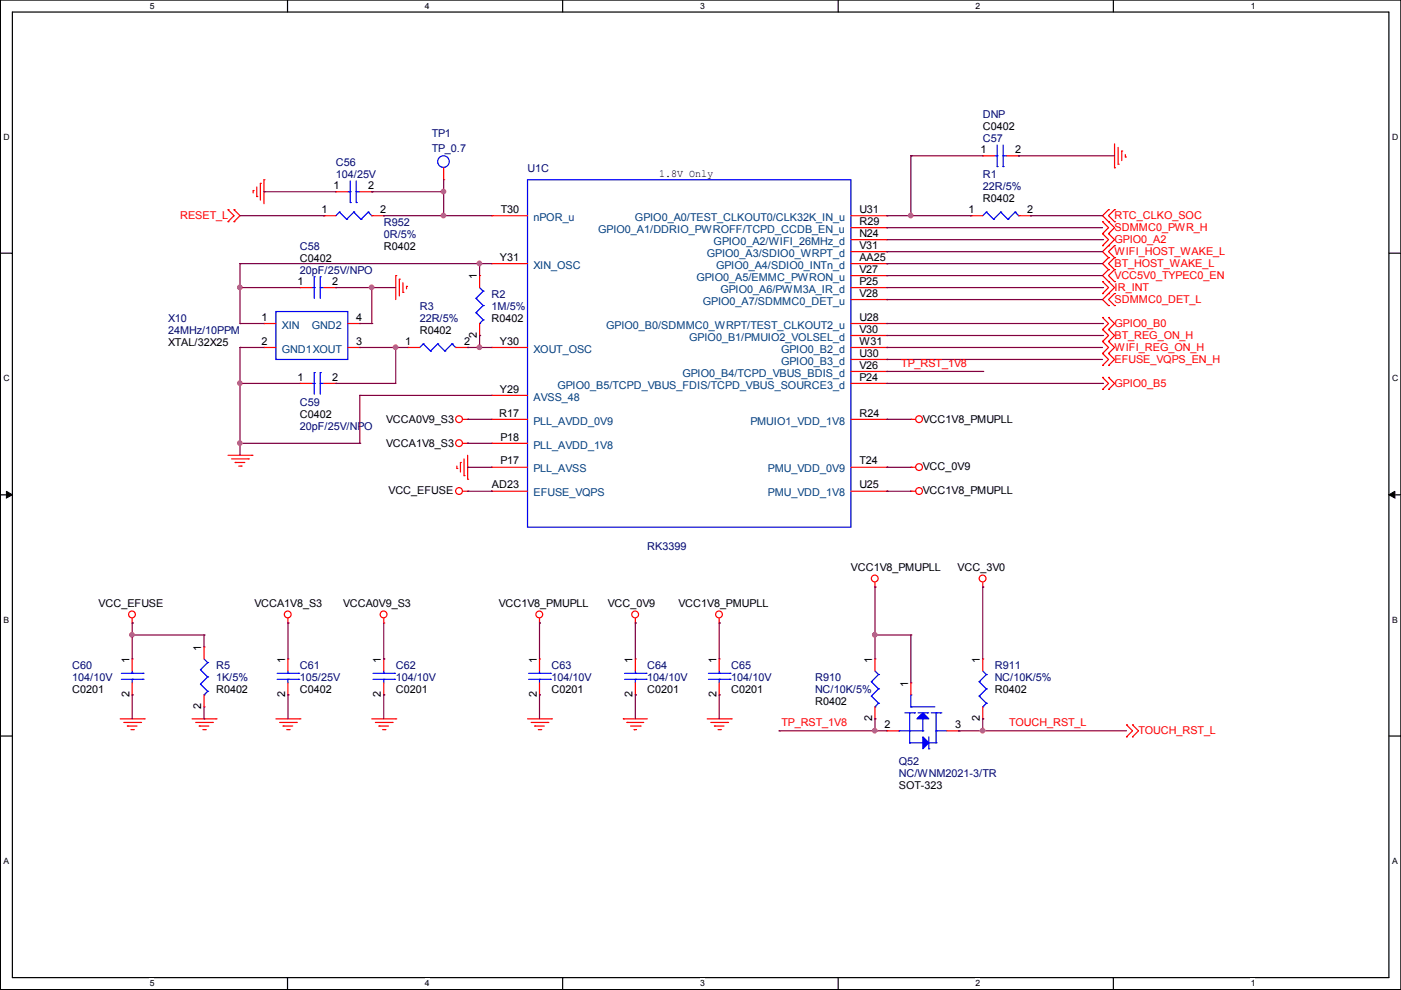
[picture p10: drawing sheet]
<svg xmlns="http://www.w3.org/2000/svg" width="297mm" height="210mm" viewBox="0 0 297 210" stroke-linecap="round" stroke-linejoin="round" font-family="sans-serif">
<path d="M.1 0h296.9v209.8h-296.9zM2.6 2.6h291.9v204.7h-291.9z" fill="none" stroke="#000" stroke-width=".25"/>
<g fill="#fff">
<path d="M31.7 .3h1v1.9h-1z"/>
<path d="M31.7 207.5h1v2h-1z"/>
</g>
<path d="M61 0v2.6M61 207.3v2.5" fill="none" stroke="#000" stroke-width=".25"/>
<g fill="#fff">
<path d="M90.1 .3h.9v1.9h-.9z"/>
<path d="M90.1 207.5h.9v2h-.9z"/>
</g>
<path d="M119.3 0v2.6M119.3 207.3v2.5" fill="none" stroke="#000" stroke-width=".25"/>
<g fill="#fff">
<path d="M148.4 .3h1v1.9h-1z"/>
<path d="M148.4 207.5h1v2h-1z"/>
</g>
<path d="M177.7 0v2.6M177.7 207.3v2.5" fill="none" stroke="#000" stroke-width=".25"/>
<g fill="#fff">
<path d="M206.8 .3h1v1.9h-1z"/>
<path d="M206.8 207.5h1v2h-1z"/>
</g>
<path d="M236.1 0v2.6M236.1 207.3v2.5" fill="none" stroke="#000" stroke-width=".25"/>
<g fill="#fff">
<path d="M265.2 .3h.9v1.9h-.9z"/>
<path d="M265.2 207.5h.9v2h-.9z"/>
<path d="M.8 28.1h1.1v2h-1.1z"/>
<path d="M295.1 28.1h1.2v2h-1.2z"/>
<path d="M.8 79.3h1.1v1.9h-1.1z"/>
<path d="M295.1 79.3h1.2v1.9h-1.2z"/>
</g>
<path d="M.1 53.7h2.5M294.5 53.7h2.5" fill="none" stroke="#000" stroke-width=".25"/>
<g fill="#fff">
<path d="M.8 130.5h1.1v1.9h-1.1z"/>
<path d="M295.1 130.5h1.1v1.9h-1.1z"/>
</g>
<path d="M.1 104.9h2.5M294.5 104.9h2.5" fill="none" stroke="#000" stroke-width=".25"/>
<path d="M1.4 104.2l1.2 .7-1.2 .7zM294.5 104.9l1.2-.7v1.4z" fill="#000" stroke="#000" stroke-width=".21"/>
<g fill="#fff">
<path d="M.8 181.6h1v2h-1z"/>
<path d="M295.1 181.6h1.1v2h-1.1z"/>
</g>
<path d="M.1 156.1h2.5M294.5 156.1h2.5" fill="none" stroke="#000" stroke-width=".25"/>
<g fill="none" stroke="#f00" stroke-width=".25">
<path d="M54.4 39.6v2.1M55.2 38.9h.1M55.2 38.9v3.5M56 38.1h.1M56 38.1v5.1M94.1 38.1h.1M94.1 35.6v2.5M208.4 33h.1M208.4 33h2.5M213.4 33h2.6M216 33h.1M236.3 35.6h.1"/>
<path d="M236.3 30.5v5.1M237.1 34.8h.1M237.1 31.3v3.5M237.8 32h.1M237.8 32v2.1M238.6 33.3h.1M238.6 32.8v.5M48.3 44.5h.1M48.3 47h.1M48.3 44.5l1.3 1.2-1.3 1.3M49.6 47h.1M49.6 44.5h.1"/>
<path d="M49.6 44.5l1.3 1.2-1.3 1.3M53.7 40.4h.1M53.7 40.4v.5M54.4 41.7h.1M68.7 45.7h.1M68.7 45.7h2.5M71.2 40.7h.1M71.2 40.7h2.5M76.3 40.7h2.5M78.8 40.7h.1M78.8 45.7h2.6M81.4 45.7h.1"/>
<path d="M83.9 58.4h.1M83.9 58.4v5.1M84.7 59.2h.1M84.7 59.2v3.6M85.4 60v2M101.7 58.4h.1M101.7 58.4v2.6M104.2 55.9h.1M104.2 45.7h.1M104.2 45.7h7.6M104.2 55.9h7.6M180.4 45.7h7.6"/>
<path d="M180.4 55.9h7.6M180.4 48.3h7.6M180.4 50.8h7.6M180.4 53.4h7.6M180.4 58.4h7.6M188 45.7h.1M188 48.3h.1M188 50.8h.1M188 55.9h.1M188 53.4h.1M188 58.4h.1M205.8 45.7h.1"/>
<path d="M205.8 45.7h2.6M216 45.7h2.5M218.5 45.7h.1M233.8 49.5h.1M233.8 47h.1M233.8 52.1h.1M233.8 59.7h.1M233.8 47l1.2 1.3-1.2 1.2M233.8 49.5l1.2 1.3-1.2 1.3M233.8 59.7l1.2 1.3-1.2 1.2M235 47h.1M235 44.5h.1"/>
<path d="M235 49.5h.1M235 52.1h.1M235 54.6h.1M235 57.2h.1M235 59.7h.1M235 59.7l1.3 1.3-2.5 2.5 1.2 1.3M235 44.5l-1.2 1.2 2.5 2.6-1.3 1.2M235 49.5l1.3 1.3-2.5 2.6 1.2 1.2M235 54.6l-1.2 1.3 1.2 1.3M235 57.2l-1.2 1.2 1.2 1.3M236.3 44.5h.1M236.3 47h.1"/>
<path d="M236.3 54.6h.1M236.3 52.1h.1M236.3 57.2h.1M236.3 59.7h.1M236.3 44.5l-1.3 1.2 1.3 1.3M236.3 52.1l-1.3 1.3 1.3 1.2M236.3 54.6l-1.3 1.3 1.3 1.3M236.3 57.2l-1.3 1.2 1.3 1.3M56 68.6h.1M56 73.7h.1M56 68.6h2.5M56 73.7h2.5"/>
<path d="M63.6 61h.1M63.6 61h2.5M68.7 61h2.5M71.2 61h.1M73.7 68.6h2.6M73.7 73.7h2.6M76.3 73.7h.1M76.3 68.6h.1M85.4 62h.1M86.2 60.7h.1M86.2 60.7v.5M86.4 73.7h.1"/>
<path d="M86.4 73.7h2.6M96.6 73.7h2.5M99.1 73.7h.1M101.7 71.1h.1M101.7 68.6v2.5M104.2 73.7h.1M104.2 73.7h7.6M180.4 68.6h7.6M180.4 73.7h7.6M180.4 61h7.6M180.4 78.8h7.6M180.4 76.2h7.6"/>
<path d="M180.4 71.1h7.6M180.4 63.5h7.6M188 78.8h.1M188 76.2h.1M188 73.7h.1M188 71.1h.1M188 68.6h.1M188 63.5h.1M188 61h.1M233.8 77.5h.1M233.8 74.9h.1M233.8 72.4h.1"/>
<path d="M233.8 69.9h.1M233.8 67.3h.1M233.8 62.2h.1M233.8 74.9l1.2 1.3-1.2 1.3M233.8 69.9l1.2 1.2-1.2 1.3M233.8 72.4l1.2 1.3-1.2 1.2M233.8 67.3l1.2 1.3-1.2 1.3M235 64.8h.1M235 62.2h.1M235 77.5h.1M235 74.9h.1M235 72.4h.1"/>
<path d="M235 69.9h.1M235 67.3h.1M235 74.9l1.3 1.3-1.3 1.3M235 69.9l1.3 1.2-1.3 1.3M235 72.4l1.3 1.3-1.3 1.2M235 67.3l1.3 1.3-1.3 1.3M236.3 62.2h.1M236.3 64.8h.1M236.3 62.2l-1.3 1.3 1.3 1.3M48.3 96.5h5.1M49.1 97.3h3.6M49.9 98.1h.1"/>
<path d="M49.9 98.1h2M50.6 98.8h.5M51.1 98.8h.1M52.7 97.3h.1M53.4 96.5h.1M63.6 81.3h.1M63.6 81.3h2.5M68.7 81.3h2.5M71.2 81.3h.1M96.9 99.3h.1M96.9 98.8v.5M97.6 98.1h.1"/>
<path d="M97.6 98.1v2M98.1 94h1M98.1 88.9h1M98.4 97.3v3.6M99.1 94h.1M99.1 88.9h.1M99.1 96.5v5.1M104.2 99.1h.1M104.2 88.9h.1M104.2 94h.1M104.2 83.8h.1M104.2 94h7.6"/>
<path d="M104.2 99.1h7.6M104.2 88.9h7.6M104.2 83.8h7.6M180.4 99.1h7.6M180.4 88.9h7.6M180.4 81.3h7.6M188 81.3h.1M188 88.9h.1M188 99.1h.1M193.1 99.1h.1M193.1 88.9h.1M193.1 99.1h1"/>
<path d="M193.1 88.9h1M233.8 82.6h.1M233.8 80h.1M233.8 80l1.2 1.3-1.2 1.3M235 82.6h.1M235 80h.1M235 80l1.3 1.3-1.3 1.3M98.1 104.2h1M98.4 100.9h.1M99.1 101.6h.1M99.1 104.2h.1M104.2 104.2h.1"/>
<path d="M104.2 104.2h7.6M180.4 104.2h7.6M188 104.2h.1M193.1 104.2h.1M193.1 104.2h1M28 132.1h.1M28 139.7h.1M28 131.1v1M28 139.7v2.6M43.3 137.2h.1M43.3 137.2v2.5M61 132.1h.1"/>
<path d="M61 139.7h.1M61 131.1v1M61 139.7v2.6M81.4 132.1h.1M81.4 139.7h.1M81.4 131.1v1M81.4 139.7v2.6M114.4 132.1h.1M114.4 139.7h.1M114.4 131.1v1M114.4 139.7v2.6M134.7 132.1h.1"/>
<path d="M134.7 139.7h.1M134.7 131.1v1M134.7 139.7v2.6M152.5 132.1h.1M152.5 139.7h.1M152.5 131.1v1M152.5 139.7v2.6M185.5 124.5h.1M185.5 139.7h.1M185.5 123.5v1M185.5 139.7v2.6M208.4 124.5h.1"/>
<path d="M208.4 139.7h.1M208.4 123.5v1M208.4 139.7v2.6M25.5 152.4h5.1M26.2 153.2h3.6M27 153.9h.1M27 153.9h2M27.8 154.7h.5M28 147.3h.1M28 144.8v2.5M28.3 154.7h.1M29.8 153.2h.1"/>
<path d="M30.6 152.4h.1M40.7 152.4h5.1M41.5 153.2h3.5M42.2 153.9h.1M42.2 153.9h2.1M43 154.7h.5M43.3 149.9h.1M43.3 147.3v2.6M43.5 154.7h.1M45 153.2h.1M45.8 152.4h.1M58.5 152.4h5.1"/>
<path d="M59.3 153.2h3.5M60 153.9h.1M60 153.9h2.1M60.8 154.7h.5M61 147.3h.1M61 144.8v2.5M61.3 154.7h.1M62.8 153.2h.1M63.6 152.4h.1M78.8 152.4h5.1M79.6 153.2h3.5M80.3 153.9h.1"/>
<path d="M80.3 153.9h2.1M81.1 154.7h.5M81.4 147.3h.1M81.4 144.8v2.5M81.6 154.7h.1M83.1 153.2h.1M83.9 152.4h.1M111.8 152.4h5.1M112.6 153.2h3.6M113.4 153.9h.1M113.4 153.9h2M114.1 154.7h.5"/>
<path d="M114.4 147.3h.1M114.4 144.8v2.5M114.6 154.7h.1M116.2 153.2h.1M116.9 152.4h.1M132.2 152.4h.1M132.2 152.4h5M132.9 153.2h.1M132.9 153.2h3.6M133.7 153.9h2M134.5 154.7h.1M134.5 154.7h.5"/>
<path d="M134.7 147.3h.1M134.7 144.8v2.5M135.7 153.9h.1M149.9 152.4h5.1M150.7 153.2h3.6M151.5 153.9h.1M151.5 153.9h2M152.2 154.7h.5M152.5 147.3h.1M152.5 144.8v2.5M152.7 154.7h.1M154.3 153.2h.1"/>
<path d="M155 152.4h.1M185.5 152.4h.1M185.5 149.9v2.5M188 155h.1M188 155h2.6M193.1 144.8h.1M193.1 144.8v2.5M200.7 155h2.6M203.3 155h.1M208.4 152.4h.1M208.4 149.9v2.5M238.8 156.2h.1"/>
<path d="M238.8 153.7h.1M238.8 153.7l1.3 1.3-1.3 1.2M240.1 156.2h.1M240.1 153.7h.1M240.1 153.7l1.3 1.3-1.3 1.2"/>
<circle cx="97.3" cy="88.9" r=".72"/>
<circle cx="97.3" cy="94" r=".72"/>
<circle cx="194.9" cy="99" r=".72"/>
<circle cx="194.9" cy="88.9" r=".72"/>
<circle cx="97.3" cy="104.1" r=".72"/>
<circle cx="194.9" cy="104.1" r=".72"/>
<circle cx="28" cy="130.3" r=".72"/>
<circle cx="61" cy="130.3" r=".72"/>
<circle cx="81.3" cy="130.3" r=".72"/>
<circle cx="114.3" cy="130.3" r=".72"/>
<circle cx="134.7" cy="130.3" r=".72"/>
<circle cx="152.4" cy="130.3" r=".72"/>
<circle cx="185.5" cy="122.7" r=".72"/>
<circle cx="208.3" cy="122.7" r=".72"/>
</g>
<g fill="none" stroke="#00f" stroke-width=".25">
<path d="M74.3 38.4v4.5M75.5 38.4v4.5M111.8 38.1h68.6v73.7h-68.6zM210.9 33h.5M211.4 33h.1M211.4 35.3h.1M211.4 30.7v4.6M212.7 35.3h.1M212.7 33h.1M212.7 33h.7M212.7 30.7v4.6M66.6 58.7h.1"/>
<path d="M66.6 58.7v4.6M67.9 58.7h.1M67.9 58.7v4.6M72 45h.1M72 45l-.8 .7M72 45l1.5 1.5M73.5 46.5h.1M73.7 40.7h.6M74.3 40.7h.1M74.3 42.9h.1M75 45h.1M75 45l-1.5 1.5"/>
<path d="M75 45l1.5 1.5M75.5 42.9h.1M75.5 40.7h.1M75.5 40.7h.8M76.5 46.5h.1M78.1 45h.1M78.1 45l-1.6 1.5M78.1 45l.7 .7M78.8 45.7h.1M209.1 45h.1M209.1 45l-.7 .7M209.1 45l1.6 1.5"/>
<path d="M210.7 46.5h.1M212.2 45h.1M212.2 45l-1.5 1.5M212.2 45l1.5 1.5M213.7 46.5h.1M215.2 45h.1M215.2 45l-1.5 1.5M215.2 45l.8 .7M216 45.7h.1M58.5 66.1h15.2v10.1h-15.2zM66.1 61h.5M66.6 61h.1"/>
<path d="M66.6 79h.1M66.6 79v4.6M67.9 61h.1M67.9 79h.1M67.9 61h.8M67.9 79v4.6M89.7 72.9h.1M89.7 72.9l-.7 .8M89.7 72.9l1.6 1.5M91.3 74.4h.1M92.8 72.9h.1M92.8 72.9l-1.5 1.5"/>
<path d="M92.8 72.9l1.5 1.5M94.3 74.4h.1M95.8 72.9h.1M95.8 72.9l-1.5 1.5M95.8 72.9l.8 .8M96.6 73.7h.1M100.9 63.3h.1M100.9 66.3h.1M100.9 63.3l1.5 1.5M100.9 66.3l1.5 1.5M101.7 68.6h.1M101.7 61l.7 .7"/>
<path d="M102.4 61.7h.1M102.4 64.8h.1M102.4 67.8h.1M102.4 61.7l-1.5 1.6M102.4 64.8l-1.5 1.5M102.4 67.8l-.7 .8M66.1 81.3h.5M66.6 81.3h.1M67.9 81.3h.1M67.9 81.3h.8M43.3 139.7l.7 .8M25.7 144h4.6"/>
<path d="M25.7 142.8h4.6M28 142.8h.1M28 144h.1M28 142.3v.5M28 144v.8M30.3 144h.1M30.3 142.8h.1M42.5 142h.1M42.5 145h.1M42.5 142l1.5 1.5M42.5 145l1.5 1.6M43.3 147.3h.1"/>
<path d="M44 140.5h.1M44 143.5h.1M44 146.6h.1M44 140.5l-1.5 1.5M44 143.5l-1.5 1.5M44 146.6l-.7 .7M58.8 144h4.5M58.8 142.8h4.5M61 142.8h.1M61 144h.1M61 142.3v.5M61 144v.8"/>
<path d="M63.3 144h.1M63.3 142.8h.1M79.1 144h4.6M79.1 142.8h4.6M81.4 142.8h.1M81.4 144h.1M81.4 142.3v.5M81.4 144v.8M83.7 144h.1M83.7 142.8h.1M112.1 144h4.6M112.1 142.8h4.6"/>
<path d="M114.4 142.8h.1M114.4 144h.1M114.4 142.3v.5M114.4 144v.8M116.7 144h.1M116.7 142.8h.1M132.4 144h4.6M132.4 142.8h4.6M134.7 142.8h.1M134.7 144h.1M134.7 142.3v.5M134.7 144v.8"/>
<path d="M137 144h.1M137 142.8h.1M150.2 144h4.6M150.2 142.8h4.6M152.5 142.8h.1M152.5 144h.1M152.5 142.3v.5M152.5 144v.8M154.8 144h.1M154.8 142.8h.1M184.7 144.5h.1M184.7 147.6h.1"/>
<path d="M184.7 144.5l1.6 1.6M184.7 147.6l1.6 1.5M185.5 149.9h.1M185.5 142.3l.8 .7M186.3 143h.1M186.3 146.1h.1M186.3 149.1h.1M186.3 143l-1.6 1.5M186.3 146.1l-1.6 1.5M186.3 149.1l-.8 .8M190.6 155h.1M190.6 155h5.1"/>
<path d="M191.9 151.1h2M192.9 157.5h.1M192.9 151.1v6.4M192.9 157.5h2.8M193.1 149.9h.1M193.1 147.3h.1M193.1 149.9h5.1M193.1 147.3v2.6M193.9 151.1h.1M194.6 151.1h2.1M195.7 157.5h.1M195.7 155h.1"/>
<path d="M195.7 152.4v2.6M196.7 151.1h.1M196.9 158.8h.1M196.9 156.2v2.6M196.9 157.5h1.6M197.4 151.1h2.1M198.5 157.5h.1M198.5 151.1h.1M198.5 155h.1M198.5 151.1v6.4M198.5 155h2.2M199.5 151.1h.1"/>
<path d="M207.6 144.5h.1M207.6 147.6h.1M207.6 144.5l1.5 1.6M207.6 147.6l1.5 1.5M208.4 149.9h.1M208.4 142.3l.7 .7M209.1 143h.1M209.1 146.1h.1M209.1 149.1h.1M209.1 143l-1.5 1.5M209.1 146.1l-1.5 1.5M209.1 149.1l-.7 .8"/>
<circle cx="94" cy="34.3" r="1.23"/>
</g>
<g fill="#00f" stroke="#00f" stroke-width=".25">
<path d="M194.4 152.4l1.3-1.3 1.2 1.3z"/>
<path d="M195.7 156.2l1.2 1.3-1.2 1.3z"/>
</g>
<g fill="none" stroke="#800040" stroke-width=".25">
<path d="M94.1 38.1v7.6M193.1 33h.1M193.1 33v12.7M193.1 33h15.3M216 33h.1M216 33h20.3M50.9 55.9h.1M50.9 45.7h17.8M50.9 55.9h53.3M50.9 55.9v12.7M56 40.7h.1M56 40.7h15.2"/>
<path d="M68.7 45.7h.1M78.8 40.7h.1M78.8 40.7h15.3M81.4 45.7h.1M81.4 45.7h22.8M94.1 40.7h.1M94.1 45.7h.1M101.7 55.9h.1M101.7 55.9v2.5M188 53.4h.1M188 55.9h.1M188 45.7h.1"/>
<path d="M188 58.4h.1M188 48.3h.1M188 45.7h17.8M188 55.9h45.8M188 53.4h45.8M188 58.4h45.8M188 48.3h45.8M188 50.8h45.8M205.8 45.7h.1M218.5 45.7h.1M218.5 45.7h15.3M233.8 50.8h.1"/>
<path d="M50.9 73.7h.1M50.9 61h.1M50.9 68.6h.1M50.9 73.7h5.1M50.9 73.7v22.8M50.9 61h12.7M50.9 68.6h5.1M71.2 61h.1M71.2 61h12.7M76.3 73.7h10.1M76.3 68.6h2.5M78.8 61h.1"/>
<path d="M78.8 68.6h.1M78.8 61v7.6M83.9 73.7h.1M83.9 73.7v7.6h-12.7M99.1 73.7h.1M99.1 73.7h5.1M101.7 71.1h.1M101.7 73.7h.1M101.7 71.1v2.6M188 63.5h.1M188 73.7h.1M188 76.2h.1"/>
<path d="M188 73.7h45.8M188 61h45.8M188 63.5h45.8M188 68.6h45.8M188 76.2h45.8M188 71.1h45.8M188 78.8h20.4M208.4 78.8h.1M233.8 71.1h.1M233.8 68.6h.1M233.8 61h.1M50.9 81.3h.1"/>
<path d="M50.9 94h.1M50.9 81.3h12.7M50.9 94h25.4M71.2 81.3h.1M76.3 83.8h.1M76.3 94h.1M76.3 83.8h27.9M76.3 83.8v10.2M99.1 99.1h.1M99.1 94h.1M99.1 88.9h.1M99.1 99.1h5.1"/>
<path d="M99.1 94h5.1M99.1 88.9h5.1M188 99.1h.1M188 88.9h.1M188 99.1h5.1M188 81.3h45.8M188 88.9h5.1M233.8 81.3h.1M99.1 104.2h5.1M104.2 104.2h.1M188 104.2h.1M188 104.2h5.1"/>
<path d="M28 132.1h.1M28 134.6h.1M28 132.1v7.6M28 134.6h15.3M43.3 134.6h.1M43.3 134.6v2.6M61 132.1h.1M61 132.1v7.6M81.4 139.7h.1M81.4 132.1v7.6M114.4 132.1h.1M114.4 132.1v7.6"/>
<path d="M134.7 132.1h.1M134.7 132.1v7.6M152.5 132.1h.1M152.5 132.1v7.6M185.5 124.5h.1M185.5 134.6h.1M185.5 134.6h7.6M185.5 124.5v15.2M193.1 134.6h.1M193.1 134.6v10.2M208.4 124.5h.1M208.4 124.5v15.2"/>
<path d="M28 147.3h.1M28 147.3v5.1M43.3 152.4h.1M43.3 149.9v2.5M61 147.3h.1M61 147.3v5.1M81.4 147.3h.1M81.4 147.3v5.1M114.4 147.3h.1M114.4 147.3v5.1M134.7 147.3h.1M134.7 147.3v5.1"/>
<path d="M152.5 147.3h.1M152.5 147.3v5.1M165.2 155h.1M165.2 155h22.8M185.5 152.4h.1M185.5 155h.1M185.5 152.4v2.6M203.3 155h.1M203.3 155h35.5M208.4 155h.1M208.4 152.4h.1M208.4 152.4v2.6"/>
</g>
<g fill="#f0f" stroke="#f0f" stroke-width=".25">
<circle cx="101.6" cy="73.6" r=".47"/>
<circle cx="83.9" cy="73.6" r=".47"/>
<circle cx="101.6" cy="55.9" r=".47"/>
<circle cx="50.8" cy="81.3" r=".47"/>
<circle cx="50.8" cy="60.9" r=".47"/>
<circle cx="78.8" cy="60.9" r=".47"/>
<circle cx="193.1" cy="45.7" r=".47"/>
<circle cx="94" cy="40.6" r=".47"/>
<circle cx="28" cy="134.6" r=".47"/>
<circle cx="50.8" cy="94" r=".47"/>
<circle cx="185.5" cy="154.9" r=".47"/>
<circle cx="208.3" cy="154.9" r=".47"/>
<circle cx="185.5" cy="134.6" r=".47"/>
<circle cx="94" cy="45.7" r=".47"/>
</g>
<g font-size="2.3" fill="#000080">
<text x="91.5" y="29.1">TP1</text>
<text x="208.4" y="25.1">DNP</text>
<text x="71.2" y="35.2">C56</text>
<text x="91.5" y="32.2">TP_0.7</text>
<text x="208.4" y="30.2">C57</text>
<text x="71.2" y="37.8">104/25V</text>
<text x="111.8" y="36.5">U1C</text>
<text x="208.4" y="37.8">R1</text>
<text x="208.4" y="40.3">22R/5%</text>
<text x="81.4" y="47.9">R952</text>
<text x="63.6" y="53">C58</text>
<text x="81.4" y="50.5">0R/5%</text>
<text x="63.6" y="58.1">20pF/25V/NPO</text>
<text x="89" y="65.7">R3</text>
<text x="104.2" y="63.2">R2</text>
<text x="104.2" y="65.7">1M/5%</text>
<text x="35.6" y="68.3">X10</text>
<text x="35.6" y="70.8">24MHz/10PPM</text>
<text x="89" y="68.3">22R/5%</text>
<text x="63.6" y="86">C59</text>
<text x="63.6" y="91.1">20pF/25V/NPO</text>
<text x="137.2" y="116.5">RK3399</text>
<text x="15.3" y="141.9">C60</text>
<text x="45.8" y="141.9">R5</text>
<text x="63.6" y="141.9">C61</text>
<text x="83.9" y="141.9">C62</text>
<text x="116.9" y="141.9">C63</text>
<text x="137.2" y="141.9">C64</text>
<text x="155" y="141.9">C65</text>
<text x="210.9" y="141.9">R911</text>
<text x="15.3" y="144.5">104/10V</text>
<text x="45.8" y="144.5">1K/5%</text>
<text x="63.6" y="144.5">105/25V</text>
<text x="83.9" y="144.5">104/10V</text>
<text x="116.9" y="144.5">104/10V</text>
<text x="137.2" y="144.5">104/10V</text>
<text x="155" y="144.5">104/10V</text>
<text x="172.8" y="144.5">R910</text>
<text x="172.8" y="147">NC/10K/5%</text>
<text x="210.9" y="144.5">NC/10K/5%</text>
<text x="190.6" y="162.2">Q52</text>
<text x="190.6" y="164.8">NC/WNM2021-3/TR</text>
</g>
<g font-size="2.3">
<text x="208.4" y="27.6">C0402</text>
<text x="207.9" y="32.4">1</text>
<text x="215.2" y="32.4">2</text>
<text x="70.7" y="40.1">1</text>
<text x="78.1" y="40.1">2</text>
<text x="139.8" y="37.5">1.8V Only</text>
<text x="68.2" y="45.1">1</text>
<text x="80.6" y="45.1">2</text>
<text x="106.2" y="45.1">T30</text>
<text x="182.2" y="45.1">U31</text>
<text x="182.2" y="47.7">R29</text>
<text x="205.3" y="45.1">1</text>
<text x="208.4" y="42.9">R0402</text>
<text x="217.8" y="45.1">2</text>
<text x="81.4" y="53">R0402</text>
<text x="182.2" y="50.2">N24</text>
<text x="182.2" y="52.8">V31</text>
<text x="63.6" y="55.6">C0402</text>
<text x="101.1" y="59.2" transform="rotate(-90 101.1 59.2)">1</text>
<text x="106" y="55.3">Y31</text>
<text x="182.2" y="55.3">AA25</text>
<text x="182.2" y="57.8">V27</text>
<text x="63.1" y="60.4">1</text>
<text x="70.4" y="60.4">2</text>
<text x="182.2" y="62.9">V28</text>
<text x="182.2" y="60.4">P25</text>
<text x="55.5" y="68">1</text>
<text x="75.5" y="68">4</text>
<text x="89" y="70.8">R0402</text>
<text x="101.1" y="71.6" transform="rotate(-90 101.1 71.6)">2</text>
<text x="104.2" y="68.3">R0402</text>
<text x="182.2" y="70.5">V30</text>
<text x="182.2" y="68">U28</text>
<text x="35.6" y="73.3">XTAL/32X25</text>
<text x="55.5" y="73.1">2</text>
<text x="75.5" y="73.1">3</text>
<text x="85.9" y="73.1">1</text>
<text x="98.4" y="73.1">2</text>
<text x="106" y="73.1">Y30</text>
<text x="182.2" y="75.6">U30</text>
<text x="182.2" y="73.1">W31</text>
<text x="63.1" y="80.7">1</text>
<text x="70.4" y="80.7">2</text>
<text x="106" y="83.2">Y29</text>
<text x="182.2" y="78.2">V26</text>
<text x="182.2" y="80.7">P24</text>
<text x="63.6" y="88.6">C0402</text>
<text x="81.9" y="89.6">VCCA0V9_S3</text>
<text x="105.8" y="88.3">R17</text>
<text x="182.2" y="88.3">R24</text>
<text x="195.7" y="89.6">VCC1V8_PMUPLL</text>
<text x="81.9" y="94.7">VCCA1V8_S3</text>
<text x="106.1" y="93.4">P18</text>
<text x="106.1" y="98.5">P17</text>
<text x="182.2" y="98.5">T24</text>
<text x="195.7" y="99.8">VCC_0V9</text>
<text x="82.4" y="104.8">VCC_EFUSE</text>
<text x="104.3" y="103.6">AD23</text>
<text x="182.2" y="103.6">U25</text>
<text x="195.7" y="104.8">VCC1V8_PMUPLL</text>
<text x="180.4" y="121.1">VCC1V8_PMUPLL</text>
<text x="203" y="121.1">VCC_3V0</text>
<text x="20.9" y="128.7">VCC_EFUSE</text>
<text x="53.9" y="128.7">VCCA1V8_S3</text>
<text x="72.7" y="128.7">VCCA0V9_S3</text>
<text x="105.7" y="128.7">VCC1V8_PMUPLL</text>
<text x="128.9" y="128.7">VCC_0V9</text>
<text x="143.8" y="128.7">VCC1V8_PMUPLL</text>
<text x="42.7" y="137.9" transform="rotate(-90 42.7 137.9)">1</text>
<text x="27.4" y="140.5" transform="rotate(-90 27.4 140.5)">1</text>
<text x="60.5" y="140.5" transform="rotate(-90 60.5 140.5)">1</text>
<text x="80.8" y="140.5" transform="rotate(-90 80.8 140.5)">1</text>
<text x="113.8" y="140.5" transform="rotate(-90 113.8 140.5)">1</text>
<text x="134.1" y="140.5" transform="rotate(-90 134.1 140.5)">1</text>
<text x="151.9" y="140.5" transform="rotate(-90 151.9 140.5)">1</text>
<text x="184.9" y="140.5" transform="rotate(-90 184.9 140.5)">1</text>
<text x="207.8" y="140.5" transform="rotate(-90 207.8 140.5)">1</text>
<text x="15.3" y="147">C0201</text>
<text x="27.4" y="147.8" transform="rotate(-90 27.4 147.8)">2</text>
<text x="45.8" y="147">R0402</text>
<text x="60.5" y="147.8" transform="rotate(-90 60.5 147.8)">2</text>
<text x="63.6" y="147">C0402</text>
<text x="80.8" y="147.8" transform="rotate(-90 80.8 147.8)">2</text>
<text x="83.9" y="147">C0201</text>
<text x="113.8" y="147.8" transform="rotate(-90 113.8 147.8)">2</text>
<text x="116.9" y="147">C0201</text>
<text x="134.1" y="147.8" transform="rotate(-90 134.1 147.8)">2</text>
<text x="137.2" y="147">C0201</text>
<text x="151.9" y="147.8" transform="rotate(-90 151.9 147.8)">2</text>
<text x="155" y="147">C0201</text>
<text x="172.8" y="149.5">R0402</text>
<text x="192.5" y="145.6" transform="rotate(-90 192.5 145.6)">1</text>
<text x="210.9" y="147">R0402</text>
<text x="42.7" y="150.4" transform="rotate(-90 42.7 150.4)">2</text>
<text x="184.9" y="152.9" transform="rotate(-90 184.9 152.9)">2</text>
<text x="187.5" y="154.4">2</text>
<text x="202.5" y="154.4">3</text>
<text x="207.8" y="152.9" transform="rotate(-90 207.8 152.9)">2</text>
<text x="190.6" y="167.3">SOT-323</text>
</g>
<g font-size="2.3" fill="#f00">
<text x="38.2" y="46.4">RESET_L</text>
<text x="236.3" y="46.4">RTC_CLKO_SOC</text>
<text x="236.3" y="49">SDMMC0_PWR_H</text>
<text x="236.3" y="51.5">GPIO0_A2</text>
<text x="236.3" y="54">WIFI_HOST_WAKE_L</text>
<text x="236.3" y="56.6">BT_HOST_WAKE_L</text>
<text x="236.3" y="59.1">VCC5V0_TYPEC0_EN</text>
<text x="236.3" y="64.2">SDMMC0_DET_L</text>
<text x="236.3" y="61.7">IR_INT</text>
<text x="236.3" y="71.8">BT_REG_ON_H</text>
<text x="236.3" y="69.3">GPIO0_B0</text>
<text x="191.1" y="77.8">TP_RST_1V8</text>
<text x="236.3" y="76.9">EFUSE_VQPS_EN_H</text>
<text x="236.3" y="74.4">WIFI_REG_ON_H</text>
<text x="236.3" y="82">GPIO0_B5</text>
<text x="165.7" y="154">TP_RST_1V8</text>
<text x="214" y="154">TOUCH_RST_L</text>
<text x="241.4" y="155.6">TOUCH_RST_L</text>
</g>
<g font-size="2.3" fill="#004080">
<text x="113.1" y="46.8">nPOR_u</text>
<text x="134.6" y="46.8">GPIO0_A0/TEST_CLKOUT0/CLK32K_IN_u</text>
<text x="126.8" y="49.4">GPIO0_A1/DDRIO_PWROFF/TCPD_CCDB_EN_u</text>
<text x="151.3" y="51.9">GPIO0_A2/WIFI_26MHz_d</text>
<text x="113.1" y="57">XIN_OSC</text>
<text x="147.7" y="59.5">GPIO0_A5/EMMC_PWRON_u</text>
<text x="149.9" y="54.5">GPIO0_A3/SDIO0_WRPT_d</text>
<text x="151.8" y="57">GPIO0_A4/SDIO0_INTn_d</text>
<text x="149" y="64.6">GPIO0_A7/SDMMC0_DET_u</text>
<text x="152.7" y="62.1">GPIO0_A6/PWM3A_IR_d</text>
<text x="59.8" y="69.7">XIN</text>
<text x="66.1" y="69.7">GND2</text>
<text x="128.5" y="69.7">GPIO0_B0/SDMMC0_WRPT/TEST_CLKOUT2_u</text>
<text x="59.8" y="74.8">GND1XOUT</text>
<text x="113.1" y="74.8">XOUT_OSC</text>
<text x="146.1" y="72.2">GPIO0_B1/PMUIO2_VOLSEL_d</text>
<text x="165.6" y="77.3">GPIO0_B3_d</text>
<text x="165.6" y="74.8">GPIO0_B2_d</text>
<text x="118.2" y="82.4">GPIO0_B5/TCPD_VBUS_FDIS/TCPD_VBUS_SOURCE3_d</text>
<text x="144.7" y="79.9">GPIO0_B4/TCPD_VBUS_BDIS_d</text>
<text x="113.1" y="84.9">AVSS_48</text>
<text x="113.1" y="90">PLL_AVDD_0V9</text>
<text x="113.1" y="95.1">PLL_AVDD_1V8</text>
<text x="159.1" y="90">PMUIO1_VDD_1V8</text>
<text x="113.1" y="100.2">PLL_AVSS</text>
<text x="162.8" y="100.2">PMU_VDD_0V9</text>
<text x="113.1" y="105.3">EFUSE_VQPS</text>
<text x="162.8" y="105.3">PMU_VDD_1V8</text>
</g>
<g font-size="1.8">
<text x="31.7" y="1.9">5</text>
<text x="90.1" y="1.9">4</text>
<text x="148.4" y="1.9">3</text>
<text x="206.8" y="1.9">2</text>
<text x="265.2" y="1.9">1</text>
<text x=".8" y="29.7">D</text>
<text x="295.1" y="29.7">D</text>
<text x=".8" y="80.9">C</text>
<text x="295.1" y="80.9">C</text>
<text x=".8" y="132.1">B</text>
<text x="295.1" y="132.1">B</text>
<text x=".8" y="183.2">A</text>
<text x="295.1" y="183.2">A</text>
<text x="31.7" y="209.1">5</text>
<text x="90.1" y="209.1">4</text>
<text x="148.4" y="209.1">3</text>
<text x="206.8" y="209.1">2</text>
<text x="265.2" y="209.1">1</text>
</g>
</svg>
